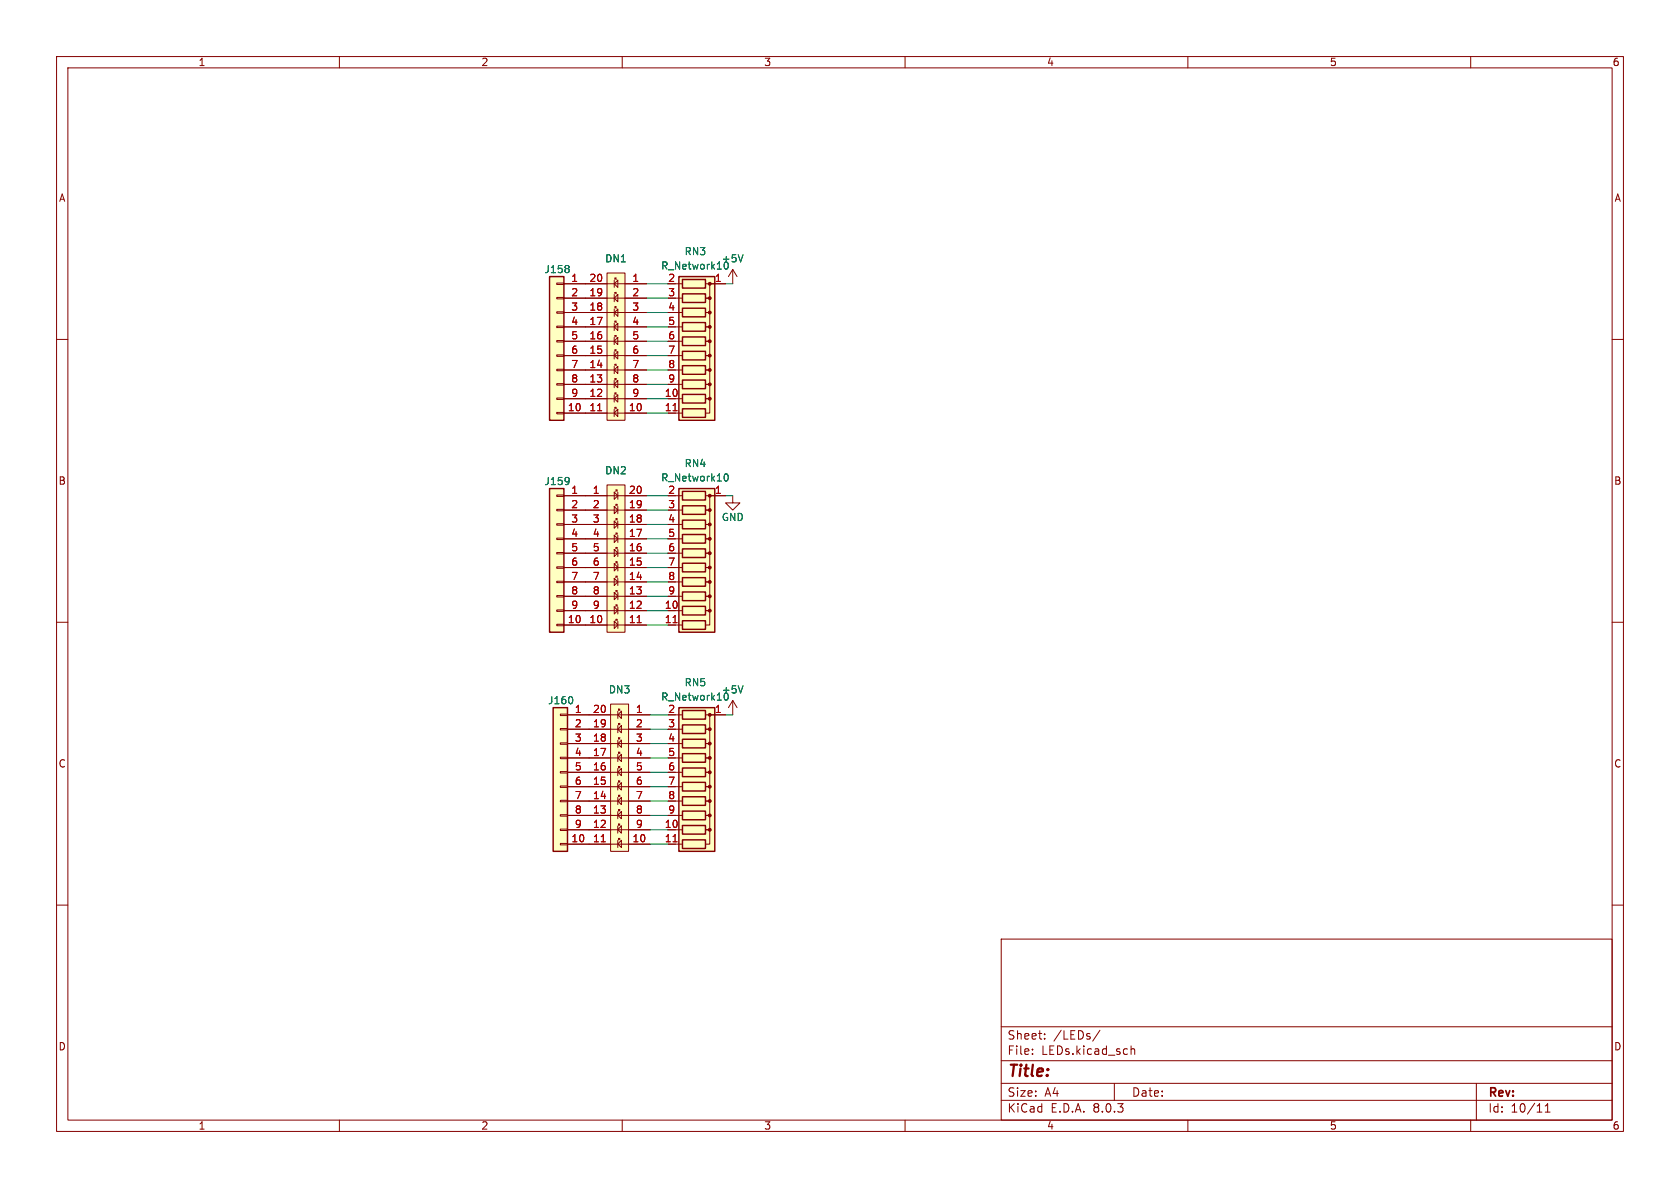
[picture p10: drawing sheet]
<svg xmlns="http://www.w3.org/2000/svg" width="297mm" height="210mm" viewBox="0 0 297 210" stroke-linecap="round" stroke-linejoin="round" font-family="sans-serif">
<g fill="none" stroke="#840000" stroke-width=".18">
<path d="M10 10h277v190h-277zM12 12h273v186h-273zM60 10v2M110 10v2M160 10v2M210 10v2M260 10v2M10 60h2M285 60h2M10 110h2M285 110h2M129.5 123.8l-.7 1.3"/>
<path d="M129.5 123.8v2.6M129.5 123.8l.8 1.3M10 160h2M285 160h2M177 166h108v32h-108zM60 198v2M110 198v2M160 198v2M177 194.5h108M177 191.5h108M177 187.5h108M177 181.5h108"/>
<path d="M182.5 186.3v.1M182.5 185.5v.1M184.7 183.6v.1M184.7 182.8v.1M194.5 182.1l-1.3 2M197 191.5v3M200 184.9v1.5M200 185.5l.2-.1 .3 .1 .1 .9M210 198v2M260 198v2M261 191.5v6.5M273.2 196.6h.8"/>
<path d="M273.2 195.5l.4-.4v1.5"/>
</g>
<path d="M131.4 121.2l-.5 1.3" fill="none" stroke="#006464" stroke-width=".18"/>
<path d="M97.2 48.9h2.5v25.4h-2.5z" fill="#ffffc2"/>
<g fill="none" stroke="#840000" stroke-width=".18">
<path d="M98.4 57.7h1.3v.2h-1.3zM98.4 55.1h1.3v.3h-1.3zM98.4 52.6h1.3v.2h-1.3zM98.4 50h1.3v.3h-1.3zM99.7 50.2h3.8M99.7 52.7h3.8M99.7 55.2h3.8M99.7 57.8h3.8M98.4 72.9h1.3v.3h-1.3zM98.4 70.4h1.3v.2h-1.3zM98.4 67.8h1.3v.3h-1.3zM98.4 65.3h1.3v.2h-1.3z"/>
<path d="M98.4 62.7h1.3v.3h-1.3zM98.4 60.2h1.3v.3h-1.3zM99.7 73h3.8M99.7 60.3h3.8M99.7 62.9h3.8M99.7 65.4h3.8M99.7 67.9h3.8M99.7 70.5h3.8"/>
</g>
<path d="M97.2 48.9h2.5v25.4h-2.5z" fill="none" stroke="#840000" stroke-width=".25"/>
<path d="M100.5 47l.1 .2-.1 .2M100.5 47.5l.1 .2v.4" fill="none" stroke="#006464" stroke-width=".18"/>
<path d="M107.9 124.5h3.2v26h-3.2z" fill="#ffffc2"/>
<g fill="none" stroke="#840000" stroke-width=".18">
<path d="M104.1 139.1h10.8M104.1 136.5h10.8M104.1 134h10.8M104.1 131.4h10.8M104.1 128.9h10.8M104.1 126.4h10.8M107.9 124.5h3.2v26h-3.2zM109.2 135.9v1.2M109.2 138.4v1.3M109.2 125.7v1.3M109.2 128.3v1.2M109.2 133.4v1.2"/>
<path d="M109.2 131.5l.7-.7v1.3zM109.2 130.8v1.3M109.3 125.3v.3M109.3 127.9v.2M109.3 130.4v.3M109.3 133v.2M109.3 135.5v.3M109.3 138v.3M109.6 138h-.3l.3 .3M109.6 135.5h-.3l.3 .3M109.6 133h-.3l.3 .2M109.6 130.4h-.3l.3 .3"/>
<path d="M109.6 127.9h-.3l.3 .2M109.6 125.3h-.3l.3 .3M109.9 138.4v1.3l-.7-.7zM109.9 135.9v1.2l-.7-.6zM109.9 133.4v1.2l-.7-.6zM109.9 128.3v1.2l-.7-.6zM109.9 125.7v1.3l-.7-.6zM104.1 149.2h10.8M104.1 146.7h10.8M104.1 144.1h10.8M104.1 141.6h10.8M109.2 143.5v1.2"/>
<path d="M109.2 146v1.3M109.2 148.6v1.2M109.2 141v1.2M109.3 140.6v.2M109.3 143.1v.3M109.3 145.7v.2M109.3 148.2v.3M109.6 148.2h-.3l.3 .3M109.6 145.7h-.3l.3 .2M109.6 143.1h-.3l.3 .3M109.6 140.6h-.3l.3 .2M109.9 148.6v1.2l-.7-.6z"/>
<path d="M109.9 146v1.3l-.7-.7zM109.9 143.5v1.2l-.7-.6zM109.9 141v1.2l-.7-.6z"/>
</g>
<path d="M106.3 148.8h.7" fill="none" stroke="#a90000" stroke-width=".18"/>
<path d="M97.8 125.1h2.5v25.4h-2.5z" fill="#ffffc2"/>
<g fill="none" stroke="#840000" stroke-width=".18">
<path d="M129.5 47.6l-.7 1.3M129.5 47.6v2.6M129.5 47.6l.8 1.3M99.1 138.9h1.2v.3h-1.2zM99.1 136.4h1.2v.3h-1.2zM99.1 133.9h1.2v.2h-1.2zM99.1 131.3h1.2v.3h-1.2zM99.1 128.8h1.2v.2h-1.2zM99.1 126.2h1.2v.3h-1.2zM100.3 126.4h3.8M100.3 128.9h3.8M100.3 131.4h3.8"/>
<path d="M100.3 134h3.8M100.3 136.5h3.8M100.3 139.1h3.8M99.1 149.1h1.2v.3h-1.2zM99.1 146.6h1.2v.2h-1.2zM99.1 144h1.2v.3h-1.2zM99.1 141.5h1.2v.2h-1.2zM100.3 149.2h3.8M100.3 141.6h3.8M100.3 144.1h3.8M100.3 146.7h3.8"/>
</g>
<path d="M97.8 125.1h2.5v25.4h-2.5z" fill="none" stroke="#840000" stroke-width=".25"/>
<path d="M131.4 45l-.5 1.3M101.1 123.3l.1 .3-.1 .7" fill="none" stroke="#006464" stroke-width=".18"/>
<path d="M120 48.9h6.4v25.4h-6.4z" fill="#ffffc2"/>
<path d="M120 48.9h6.4v25.4h-6.4zM120.6 49.4h4.1v1.5h-4.1zM120.6 51.9h4.1v1.6h-4.1zM120.6 54.5h4.1v1.5h-4.1zM120.6 57h4.1v1.5h-4.1zM120.6 59.6h4.1v1.5h-4.1zM120.6 62.1h4.1v1.5h-4.1zM120.6 64.6h4.1v1.6h-4.1zM120.6 67.2h4.1v1.5h-4.1zM120.6 69.7h4.1v1.5h-4.1zM120.6 72.3h4.1v1.5h-4.1z" fill="none" stroke="#840000" stroke-width=".25"/>
<g fill="#840000" stroke="#840000" stroke-width=".18">
<circle cx="125.5" cy="50.2" r=".25"/>
<circle cx="125.5" cy="52.7" r=".25"/>
<circle cx="125.5" cy="55.2" r=".25"/>
<circle cx="125.5" cy="57.8" r=".25"/>
<circle cx="125.5" cy="60.3" r=".25"/>
<circle cx="125.5" cy="62.9" r=".25"/>
<circle cx="125.5" cy="65.4" r=".25"/>
<circle cx="125.5" cy="67.9" r=".25"/>
<circle cx="125.5" cy="70.5" r=".25"/>
</g>
<path d="M119.4 50.2h1.2M119.4 52.7h1.2M119.4 55.2h1.2M119.4 57.8h1.2M124.7 50.2h.8v2.5h-.8h.8v2.5h-.8h.8v2.6h-.8h.8v2.5h-.8h.8v2.6h-.8h.8v2.5h-.8h.8v2.5h-.8h.8v2.6h-.8h.8v2.5h-.8M125.7 50.2h2.6M119.4 60.3h1.2M119.4 62.9h1.2M119.4 65.4h1.2M119.4 67.9h1.2M119.4 70.5h1.2M119.4 73h1.2" fill="none" stroke="#840000" stroke-width=".18"/>
<path d="M119 72.6h.7" fill="none" stroke="#a90000" stroke-width=".18"/>
<path d="M128 47.1l.1 .3 .2 .2 .3-.2 .1-.3" fill="none" stroke="#006464" stroke-width=".18"/>
<path d="M97.2 86.4h2.5v25.4h-2.5z" fill="#ffffc2"/>
<g fill="none" stroke="#840000" stroke-width=".18">
<path d="M98.4 97.7h1.3v.2h-1.3zM98.4 95.1h1.3v.3h-1.3zM98.4 92.6h1.3v.2h-1.3zM98.4 90h1.3v.3h-1.3zM98.4 87.5h1.3v.3h-1.3zM99.7 87.6h3.8M99.7 90.2h3.8M99.7 92.7h3.8M99.7 95.3h3.8M99.7 97.8h3.8M98.4 110.4h1.3v.2h-1.3zM98.4 107.8h1.3v.3h-1.3z"/>
<path d="M98.4 105.3h1.3v.2h-1.3zM98.4 102.7h1.3v.3h-1.3zM98.4 100.2h1.3v.3h-1.3zM99.7 110.5h3.8M99.7 100.3h3.8M99.7 102.9h3.8M99.7 105.4h3.8M99.7 108h3.8"/>
</g>
<path d="M97.2 86.4h2.5v25.4h-2.5z" fill="none" stroke="#840000" stroke-width=".25"/>
<path d="M100.5 84.5h.1a1.07 1.07 0 0 1-.2 1M100.6 84.9l-.1 .2" fill="none" stroke="#006464" stroke-width=".18"/>
<path d="M107.3 85.7h3.2v26.1h-3.2z" fill="#ffffc2"/>
<g fill="none" stroke="#840000" stroke-width=".18">
<path d="M103.5 97.8h10.8M103.5 95.3h10.8M103.5 92.7h10.8M103.5 90.2h10.8M103.5 87.6h10.8M107.3 85.7h3.2v26.1h-3.2zM108.6 92.1l.6 .6-.6 .7zM108.6 94.6l.6 .7-.6 .6zM108.6 89.5l.6 .7-.6 .6zM108.6 87l.6 .6-.6 .7zM108.6 99.7l.6 .6-.6 .6zM108.6 97.1l.6 .7-.6 .6z"/>
<path d="M108.8 99.3h.3l-.3 .3M108.8 96.8h.3l-.3 .2M108.8 94.2h.3l-.3 .3M108.8 91.7h.3l-.3 .2M108.8 89.2h.3l-.3 .2M108.8 86.6h.3l-.3 .3M109.1 86.6v.3M109.1 89.2v.2M109.1 91.7v.2M109.1 94.2v.3M109.1 96.8v.2M109.1 99.3v.3"/>
<path d="M109.2 92.1v1.3M109.2 87v1.3M109.2 89.5v1.3M109.2 94.6v1.3M109.2 97.1v1.3M109.2 99.7v1.2M103.5 110.5h10.8M103.5 108h10.8M103.5 105.4h10.8M103.5 102.9h10.8M103.5 100.3h10.8M108.6 102.2l.6 .7-.6 .6z"/>
<path d="M108.6 109.8l.6 .7-.6 .6zM108.6 107.3l.6 .6-.6 .6zM108.6 104.7l.6 .7-.6 .6zM108.8 109.5h.3l-.3 .2M108.8 106.9h.3l-.3 .3M108.8 104.4h.3l-.3 .2M108.8 101.9h.3l-.3 .2M109.1 101.9v.2M109.1 104.4v.2M109.1 106.9v.3M109.1 109.5v.2M109.2 102.2v1.3"/>
<path d="M109.2 104.7v1.3M109.2 107.3v1.2M109.2 109.8v1.3"/>
</g>
<path d="M112.6 110.1h.8" fill="none" stroke="#a90000" stroke-width=".18"/>
<path d="M107.3 48.3h3.2v26h-3.2z" fill="#ffffc2"/>
<g fill="none" stroke="#840000" stroke-width=".18">
<path d="M103.5 57.8h10.8M103.5 55.2h10.8M103.5 52.7h10.8M103.5 50.2h10.8M107.3 48.3h3.2v26h-3.2zM108.6 59.7v1.2M108.6 49.5v1.3M108.6 52.1v1.2M108.6 57.2v1.2M108.6 54.6v1.3M108.7 49.1v.3M108.7 51.7v.2"/>
<path d="M108.7 54.2v.3M108.7 56.8v.2M108.7 59.3v.3M109 59.3h-.3l.3 .3M109 56.8h-.3l.3 .2M109 54.2h-.3l.3 .3M109 51.7h-.3l.3 .2M109 49.1h-.3l.3 .3M109.2 57.2v1.2l-.6-.6zM109.2 52.1v1.2l-.6-.6zM109.2 49.5v1.3l-.6-.6zM109.2 54.6v1.3l-.6-.6z"/>
<path d="M103.5 73h10.8M103.5 70.5h10.8M103.5 67.9h10.8M103.5 65.4h10.8M103.5 62.9h10.8M103.5 60.3h10.8M108.6 73l.6-.6v1.2zM108.6 60.3l.6-.6v1.2zM108.6 62.2v1.3M108.6 67.3v1.2M108.6 69.8v1.3M108.6 72.4v1.2"/>
<path d="M108.6 64.8v1.2M108.7 61.8v.3M108.7 64.4v.2M108.7 66.9v.3M108.7 69.5v.2M108.7 72v.3M109 72h-.3l.3 .3M109 69.5h-.3l.3 .2M109 66.9h-.3l.3 .3M109 64.4h-.3l.3 .2M109 61.8h-.3l.3 .3M109.2 69.8v1.3l-.6-.7z"/>
<path d="M109.2 67.3v1.2l-.6-.6zM109.2 62.2v1.3l-.6-.7zM109.2 64.8v1.2l-.6-.6z"/>
</g>
<path d="M105.7 72.6h.7" fill="none" stroke="#a90000" stroke-width=".18"/>
<path d="M120 125.1h6.4v25.4h-6.4z" fill="#ffffc2"/>
<path d="M120 125.1h6.4v25.4h-6.4zM120.6 125.6h4.1v1.5h-4.1zM120.6 128.1h4.1v1.6h-4.1zM120.6 130.7h4.1v1.5h-4.1zM120.6 133.2h4.1v1.5h-4.1zM120.6 135.8h4.1v1.5h-4.1zM120.6 138.3h4.1v1.5h-4.1zM120.6 140.8h4.1v1.6h-4.1zM120.6 143.4h4.1v1.5h-4.1zM120.6 145.9h4.1v1.5h-4.1zM120.6 148.5h4.1v1.5h-4.1z" fill="none" stroke="#840000" stroke-width=".25"/>
<g fill="#840000" stroke="#840000" stroke-width=".18">
<circle cx="125.5" cy="126.4" r=".25"/>
<circle cx="125.5" cy="128.9" r=".25"/>
<circle cx="125.5" cy="131.4" r=".25"/>
<circle cx="125.5" cy="134" r=".25"/>
<circle cx="125.5" cy="136.5" r=".25"/>
<circle cx="125.5" cy="139.1" r=".25"/>
<circle cx="125.5" cy="141.6" r=".25"/>
<circle cx="125.5" cy="144.1" r=".25"/>
<circle cx="125.5" cy="146.7" r=".25"/>
</g>
<path d="M119.4 126.4h1.2M119.4 128.9h1.2M119.4 131.4h1.2M119.4 134h1.2M119.4 136.5h1.2M119.4 139.1h1.2M124.7 126.4h.8v2.5h-.8h.8v2.5h-.8h.8v2.6h-.8h.8v2.5h-.8h.8v2.6h-.8h.8v2.5h-.8h.8v2.5h-.8h.8v2.6h-.8h.8v2.5h-.8M125.7 126.4h2.6M119.4 141.6h1.2M119.4 144.1h1.2M119.4 146.7h1.2M119.4 149.2h1.2" fill="none" stroke="#840000" stroke-width=".18"/>
<path d="M119 148.8h.7" fill="none" stroke="#a90000" stroke-width=".18"/>
<path d="M128 123.3l.1 .3 .2 .2 .3-.2 .1-.3" fill="none" stroke="#006464" stroke-width=".18"/>
<path d="M120 86.4h6.4v25.4h-6.4z" fill="#ffffc2"/>
<path d="M120 86.4h6.4v25.4h-6.4zM120.6 86.9h4.1v1.5h-4.1zM120.6 89.4h4.1v1.5h-4.1zM120.6 91.9h4.1v1.6h-4.1zM120.6 94.5h4.1v1.5h-4.1zM120.6 97h4.1v1.6h-4.1zM120.6 99.6h4.1v1.5h-4.1zM120.6 102.1h4.1v1.5h-4.1zM120.6 104.6h4.1v1.6h-4.1zM120.6 107.2h4.1v1.5h-4.1zM120.6 109.7h4.1v1.6h-4.1z" fill="none" stroke="#840000" stroke-width=".25"/>
<g fill="#840000" stroke="#840000" stroke-width=".18">
<circle cx="125.5" cy="87.6" r=".25"/>
<circle cx="125.5" cy="90.2" r=".25"/>
<circle cx="125.5" cy="92.7" r=".25"/>
<circle cx="125.5" cy="95.2" r=".25"/>
<circle cx="125.5" cy="97.8" r=".25"/>
<circle cx="125.5" cy="100.3" r=".25"/>
<circle cx="125.5" cy="102.9" r=".25"/>
<circle cx="125.5" cy="105.4" r=".25"/>
<circle cx="125.5" cy="107.9" r=".25"/>
</g>
<g fill="none" stroke="#840000" stroke-width=".18">
<path d="M99.7 50.2h7.6M99.7 52.7h7.6M99.7 55.2h7.6M99.7 57.8h7.6M110.5 50.2h3.8M110.5 52.7h3.8M110.5 55.2h3.8M110.5 57.8h3.8M125.7 50.2h2.6M99.7 73h7.6M99.7 60.3h7.6M99.7 62.9h7.6"/>
<path d="M99.7 65.4h7.6M99.7 67.9h7.6M99.7 70.5h7.6M110.5 73h3.8M110.5 60.3h3.8M110.5 62.9h3.8M110.5 65.4h3.8M110.5 67.9h3.8M110.5 70.5h3.8M99.7 87.6h7.6M99.7 90.2h7.6M99.7 92.7h7.6"/>
<path d="M99.7 95.3h7.6M99.7 97.8h7.6M110.5 87.6h3.8M110.5 90.2h3.8M110.5 92.7h3.8M110.5 95.3h3.8M110.5 97.8h3.8M119.4 87.6h1.2M119.4 90.2h1.2M119.4 92.7h1.2M119.4 95.3h1.2M119.4 97.8h1.2"/>
<path d="M124.7 87.6h.8v2.6h-.8h.8v2.5h-.8h.8v2.6h-.8h.8v2.5h-.8h.8v2.5h-.8h.8v2.6h-.8h.8v2.5h-.8h.8v2.6h-.8h.8v2.5h-.8M125.7 87.6h2.6M129.5 87.6v1.3h1.3l-1.3 1.3-1.2-1.3h1.2M99.7 100.3h7.6M99.7 102.9h7.6M99.7 105.4h7.6M99.7 108h7.6M99.7 110.5h7.6M110.5 100.3h3.8M110.5 102.9h3.8M110.5 105.4h3.8M110.5 108h3.8"/>
<path d="M110.5 110.5h3.8M119.4 100.3h1.2M119.4 102.9h1.2M119.4 105.4h1.2M119.4 108h1.2M119.4 110.5h1.2M100.3 126.4h7.6M100.3 128.9h7.6M100.3 131.4h7.6M100.3 134h7.6M100.3 136.5h7.6M100.3 139.1h7.6"/>
<path d="M111.1 126.4h3.8M111.1 128.9h3.8M111.1 131.4h3.8M111.1 134h3.8M111.1 136.5h3.8M111.1 139.1h3.8M125.7 126.4h2.6M100.3 149.2h7.6M100.3 141.6h7.6M100.3 144.1h7.6M100.3 146.7h7.6M111.1 149.2h3.8"/>
<path d="M111.1 141.6h3.8M111.1 144.1h3.8M111.1 146.7h3.8"/>
</g>
<path d="M105.7 72.6h.7M119 72.6h.7M112.6 110.1h.8M119 110.1h.7M106.3 148.8h.7M119 148.8h.7" fill="none" stroke="#a90000" stroke-width=".18"/>
<path d="M100.5 47l.1 .2-.1 .2M100.5 47.5l.1 .2v.4M128 47.1l.1 .3 .2 .2 .3-.2 .1-.3M131.4 45l-.5 1.3M100.5 84.5h.1a1.07 1.07 0 0 1-.2 1M100.6 84.9l-.1 .2M128 84.2l.1-.3 .2-.1a.68 .68 0 0 1 .5 .6 .68 .68 0 0 1-.5 .6l-.2-.1-.1-.3M101.1 123.3l.1 .3-.1 .7M128 123.3l.1 .3 .2 .2 .3-.2 .1-.3M131.4 121.2l-.5 1.3" fill="none" stroke="#006464" stroke-width=".18"/>
<g fill="none" stroke="#009600" stroke-width=".18">
<path d="M114.3 55.2h3.8M114.3 52.7h3.8M114.3 57.8h3.8M114.3 50.2h3.8M128.3 50.2h1.2M114.3 60.3h3.8M114.3 62.9h3.8M114.3 65.4h3.8M114.3 73h3.8M114.3 67.9h3.8M114.3 70.5h3.8M114.3 92.7h3.8"/>
<path d="M114.3 87.6h3.8M114.3 90.2h3.8M114.3 95.3h3.8M114.3 97.8h3.8M128.3 87.6h1.2M114.3 108h3.8M114.3 105.4h3.8M114.3 110.5h3.8M114.3 102.9h3.8M114.3 100.3h3.8M114.9 134h3.2M114.9 126.4h3.2"/>
<path d="M114.9 128.9h3.2M114.9 136.5h3.2M114.9 131.4h3.2M114.9 139.1h3.2M128.3 126.4h1.2M114.9 144.1h3.2M114.9 149.2h3.2M114.9 141.6h3.2M114.9 146.7h3.2"/>
</g>
<text font-size="2.8" fill="#840000" x="178" y="190.9">Title:</text>
<g font-size="2.1" fill="#840000">
<text x="178" y="184">Sheet:</text>
<text x="186.2" y="184">/LEDs/</text>
<text x="178" y="186.7">File:</text>
<text x="184.1" y="186.7">LEDs.kicad_sch</text>
<text x="178" y="196.9">KiCad</text>
<text x="178" y="194.1">Size:</text>
<text x="184.7" y="194.1">A4</text>
<text x="185.7" y="196.9">E.D.A.</text>
<text x="193.3" y="196.9">8.0.3</text>
<text x="200" y="194.1">Date:</text>
<text x="263" y="194.3">Rev:</text>
<text x="263" y="196.9">Id:</text>
<text x="267.1" y="196.9">10/11</text>
</g>
<g font-size="1.8" fill="#840000">
<text x="35" y="11.9">1</text>
<text x="85" y="11.9">2</text>
<text x="135" y="11.9">3</text>
<text x="185" y="11.9">4</text>
<text x="235" y="11.9">5</text>
<text x="285" y="11.9">6</text>
<text x="10.3" y="35.9">A</text>
<text x="285.3" y="35.9">A</text>
<text x="10.3" y="85.9">B</text>
<text x="285.3" y="85.9">B</text>
<text x="10.3" y="135.9">C</text>
<text x="285.3" y="135.9">C</text>
<text x="10.3" y="185.9">D</text>
<text x="285.3" y="185.9">D</text>
<text x="35" y="199.9">1</text>
<text x="85" y="199.9">2</text>
<text x="135" y="199.9">3</text>
<text x="185" y="199.9">4</text>
<text x="235" y="199.9">5</text>
<text x="285" y="199.9">6</text>
</g>
<g font-size="1.8" fill="#006464">
<text x="106.9" y="46.6">DN1</text>
<text x="116.8" y="47.9">R_Network10</text>
<text x="120.9" y="45.3">RN3</text>
<text x="127.5" y="46.6">+5V</text>
<text x="96.2" y="48.5">J158</text>
<text x="120.9" y="82.8">RN4</text>
<text x="96.2" y="86">J159</text>
<text x="106.9" y="84">DN2</text>
<text x="116.8" y="85.3">R_Network10</text>
<text x="127.5" y="92.3">GND</text>
<text x="96.8" y="124.7">J160</text>
<text x="107.5" y="122.8">DN3</text>
<text x="116.8" y="124.1">R_Network10</text>
<text x="120.9" y="121.5">RN5</text>
<text x="127.5" y="122.8">+5V</text>
</g>
<g font-size="1.8" fill="#a90000">
<text x="100.9" y="49.9">1</text>
<text x="100.9" y="52.5">2</text>
<text x="104.1" y="52.5">19</text>
<text x="104.1" y="49.9">20</text>
<text x="111.7" y="49.9">1</text>
<text x="111.7" y="52.5">2</text>
<text x="118" y="49.9">2</text>
<text x="118" y="52.5">3</text>
<text x="126.3" y="49.9">1</text>
<text x="100.9" y="55">3</text>
<text x="100.9" y="57.5">4</text>
<text x="104.1" y="57.5">17</text>
<text x="104.1" y="55">18</text>
<text x="111.7" y="55">3</text>
<text x="111.7" y="57.5">4</text>
<text x="118" y="55">4</text>
<text x="118" y="57.5">5</text>
<text x="100.9" y="60.1">5</text>
<text x="100.9" y="62.6">6</text>
<text x="100.9" y="65.2">7</text>
<text x="104.1" y="65.2">14</text>
<text x="104.1" y="62.6">15</text>
<text x="104.1" y="60.1">16</text>
<text x="111.7" y="60.1">5</text>
<text x="111.7" y="62.6">6</text>
<text x="111.7" y="65.2">7</text>
<text x="118" y="60.1">6</text>
<text x="118" y="62.6">7</text>
<text x="118" y="65.2">8</text>
<text x="100.9" y="67.7">8</text>
<text x="100.9" y="70.2">9</text>
<text x="104.1" y="70.2">12</text>
<text x="104.1" y="67.7">13</text>
<text x="111.7" y="67.7">8</text>
<text x="111.7" y="70.2">9</text>
<text x="117.4" y="70.2">10</text>
<text x="118" y="67.7">9</text>
<text x="100.3" y="72.8">10</text>
<text x="104.1" y="72.8">11</text>
<text x="111.1" y="72.8">10</text>
<text x="117.4" y="72.8">11</text>
<text x="100.9" y="87.4">1</text>
<text x="100.9" y="89.9">2</text>
<text x="104.7" y="87.4">1</text>
<text x="104.7" y="89.9">2</text>
<text x="111.1" y="89.9">19</text>
<text x="111.1" y="87.4">20</text>
<text x="118" y="87.4">2</text>
<text x="118" y="89.9">3</text>
<text x="126.3" y="87.4">1</text>
<text x="100.9" y="92.5">3</text>
<text x="100.9" y="95">4</text>
<text x="104.7" y="92.5">3</text>
<text x="104.7" y="95">4</text>
<text x="111.1" y="95">17</text>
<text x="111.1" y="92.5">18</text>
<text x="118" y="92.5">4</text>
<text x="118" y="95">5</text>
<text x="100.9" y="97.5">5</text>
<text x="100.9" y="100.1">6</text>
<text x="104.7" y="97.5">5</text>
<text x="104.7" y="100.1">6</text>
<text x="111.1" y="100.1">15</text>
<text x="111.1" y="97.5">16</text>
<text x="118" y="97.5">6</text>
<text x="118" y="100.1">7</text>
<text x="100.9" y="102.6">7</text>
<text x="100.9" y="105.2">8</text>
<text x="100.9" y="107.7">9</text>
<text x="104.7" y="102.6">7</text>
<text x="104.7" y="105.2">8</text>
<text x="104.7" y="107.7">9</text>
<text x="111.1" y="107.7">12</text>
<text x="111.1" y="105.2">13</text>
<text x="111.1" y="102.6">14</text>
<text x="117.4" y="107.7">10</text>
<text x="118" y="102.6">8</text>
<text x="118" y="105.2">9</text>
<text x="100.3" y="110.2">10</text>
<text x="104.1" y="110.2">10</text>
<text x="111.1" y="110.2">11</text>
<text x="117.4" y="110.2">11</text>
<text x="101.5" y="126.1">1</text>
<text x="101.5" y="128.7">2</text>
<text x="101.5" y="131.2">3</text>
<text x="104.7" y="131.2">18</text>
<text x="104.7" y="128.7">19</text>
<text x="104.7" y="126.1">20</text>
<text x="112.3" y="126.1">1</text>
<text x="112.3" y="128.7">2</text>
<text x="112.3" y="131.2">3</text>
<text x="118" y="126.1">2</text>
<text x="118" y="128.7">3</text>
<text x="118" y="131.2">4</text>
<text x="126.3" y="126.1">1</text>
<text x="101.5" y="133.7">4</text>
<text x="101.5" y="136.3">5</text>
<text x="104.7" y="136.3">16</text>
<text x="104.7" y="133.7">17</text>
<text x="112.3" y="133.7">4</text>
<text x="112.3" y="136.3">5</text>
<text x="118" y="133.7">5</text>
<text x="118" y="136.3">6</text>
<text x="101.5" y="138.8">6</text>
<text x="101.5" y="141.4">7</text>
<text x="101.5" y="143.9">8</text>
<text x="104.7" y="143.9">13</text>
<text x="104.7" y="141.4">14</text>
<text x="104.7" y="138.8">15</text>
<text x="112.3" y="138.8">6</text>
<text x="112.3" y="141.4">7</text>
<text x="112.3" y="143.9">8</text>
<text x="118" y="138.8">7</text>
<text x="118" y="141.4">8</text>
<text x="118" y="143.9">9</text>
<text x="100.9" y="149">10</text>
<text x="101.5" y="146.4">9</text>
<text x="104.7" y="149">11</text>
<text x="104.7" y="146.4">12</text>
<text x="111.7" y="149">10</text>
<text x="112.3" y="146.4">9</text>
<text x="117.4" y="146.4">10</text>
<text x="117.4" y="149">11</text>
</g>
</svg>
